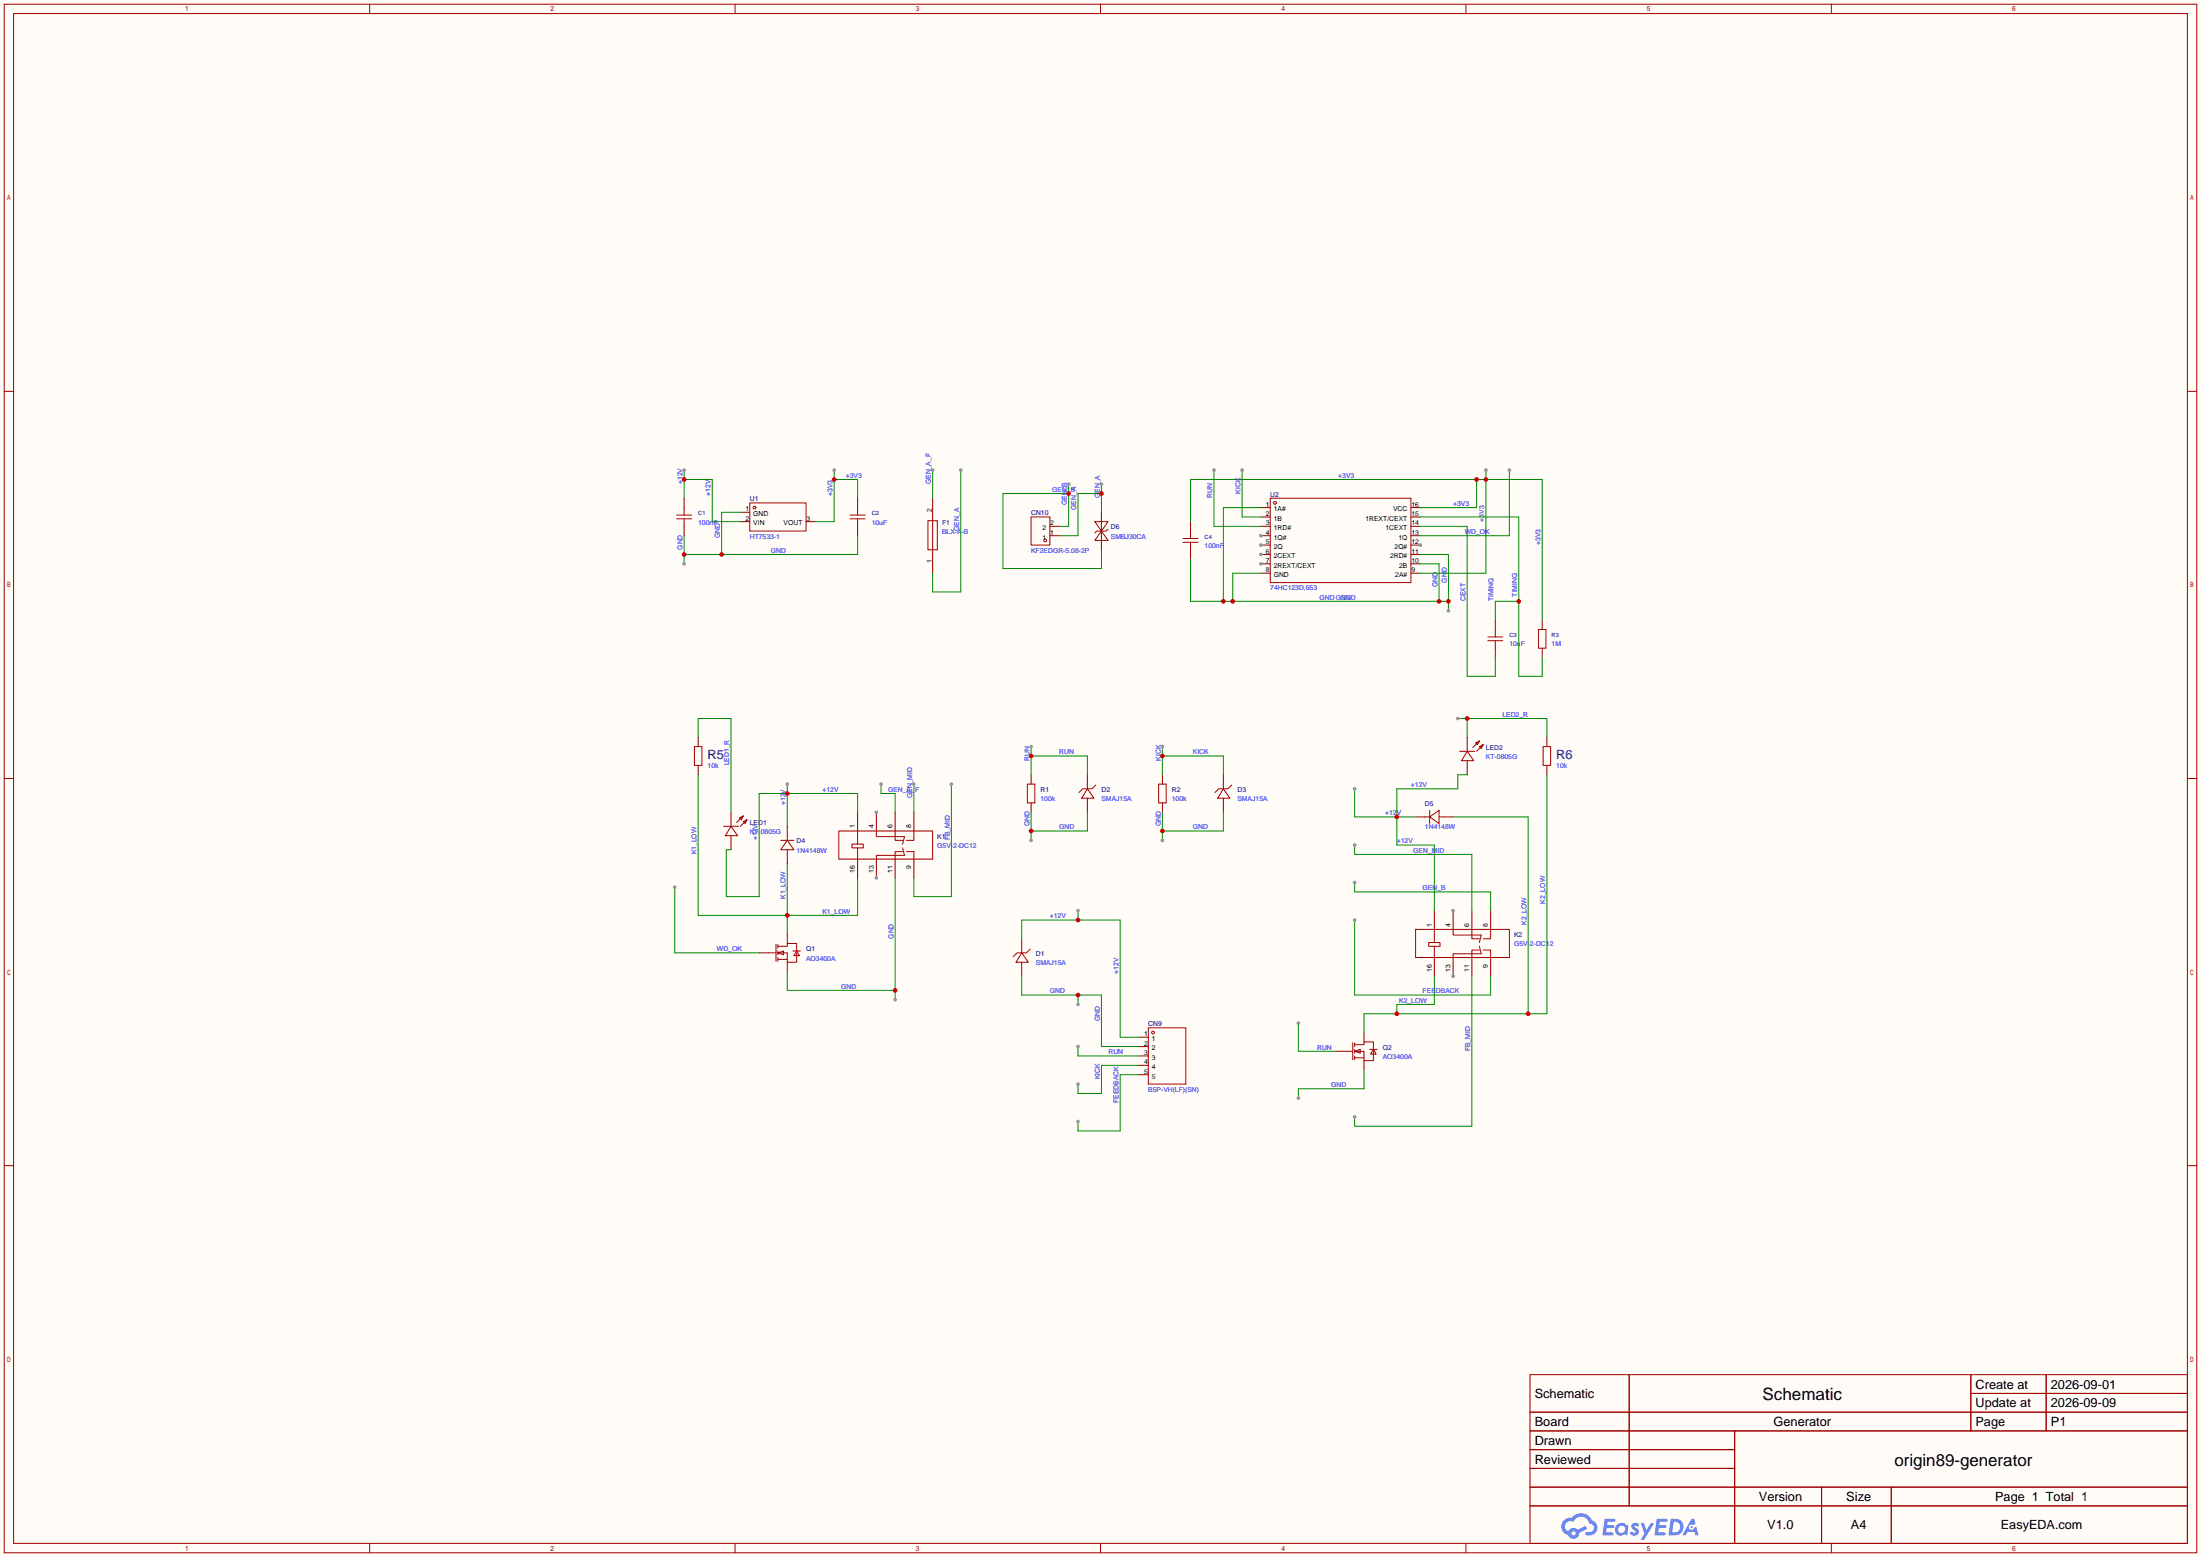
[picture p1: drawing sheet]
<svg xmlns="http://www.w3.org/2000/svg" width="596mm" height="422mm" viewBox="0 0 596 422" stroke-linecap="round" stroke-linejoin="round" font-family="sans-serif">
<path d="M0 0h596.1v421.9h-596.1z" fill="#fffcf7"/>
<g fill="none" stroke="#a10000" stroke-width=".27">
<path d="M1.1 1.1h593.9v419.7h-593.9zM3.7 3.7h588.8v414.5h-588.8zM100.1 1.1v2.6M199.1 1.1v2.6M298.1 1.1v2.6M397 1.1v2.6M496 1.1v2.6M1.1 106h2.6M592.5 106h2.5M1.1 210.9h2.6M592.5 210.9h2.5M1.1 315.8h2.6"/>
<path d="M592.5 315.8h2.5M414.4 372.5h178.1v45.7h-178.1zM441.3 372.5v35.6M533.8 372.5v15.2M533.8 377.6h58.7M554.2 372.5v15.2M414.4 382.7h178.1M414.4 387.7h178.1M414.4 392.8h55.4M414.4 397.9h55.4M469.8 387.7v30.5M100.1 418.2v2.6"/>
<path d="M199.1 418.2v2.6M298.1 418.2v2.6M397 418.2v2.6M414.4 403h178.1M414.4 408.1h178.1M493.4 403v15.2M496 418.2v2.6M512.2 403v15.2"/>
</g>
<g fill="#5487ff">
<path d="M442.1 412.9a1.3 1.3 0 0 1 1.9 .3l-.4 .6a.47 .47 0 0 0-.4-.5 .47 .47 0 0 0-.5 .3l.1 .2a1.28 1.28 0 0 1 .8 2 1.53 1.53 0 0 1-2.2-.3l.5-.6 .8 .5a.31 .31 0 0 0 .4-.3 .31 .31 0 0 0-.3-.4 1.12 1.12 0 0 1-.7-1.8z"/>
<path d="M444.4 412.7h.9l.6 2 1.2-2h.9l-2.7 4.5h-.9l1-1.6z"/>
<path d="M434.6 411.5h2.6a.4 .4 0 0 1 .4 .4 .4 .4 0 0 1-.4 .4h-1.8l-.1 1h1.6l.4 .4-.5 .4h-1.6l-.2 1.1 1.8 .1 .2 .5-.4 .2h-2.6z"/>
<path d="M448.7 411.5h2.6a.4 .4 0 0 1 .4 .4 .4 .4 0 0 1-.4 .4h-1.8l-.1 1h1.6l.4 .4-.4 .4h-1.7l-.2 1.1 1.8 .1 .2 .5-.4 .2h-2.6z"/>
<path d="M458.1 411.6h.8l.3 1.3-.6 .3a.75 .75 0 0 0-1.1 .3 .75 .75 0 0 0 .5 1.1 .75 .75 0 0 0 .9-.7l.5-.3 .6 2.4h-.8l-.3-.9h-1.8l-.5 .9h-1z"/>
<path d="M452.5 411.5l-.6 4.5h1.5a2.27 2.27 0 0 0 2.6-2.3 2.27 2.27 0 0 0-2.7-2.2zM453.3 412.3a1.5 1.5 0 0 1 1.8 1.6 1.5 1.5 0 0 1-1.9 1.3h-.3z"/>
<path d="M438 413.2a1.6 1.6 0 0 0-.4 2.3 1.6 1.6 0 0 0 2.4 .2l.7 .3 .3-2.5-.1-.2-.5-.1a1.58 1.58 0 0 0-2.4 0zM438.6 413.7a.99 .99 0 0 1 1.6 .6 .99 .99 0 0 1-1.3 1.1 .98 .98 0 0 1-.3-1.7z"/>
<path d="M423.6 411.9a2.37 2.37 0 0 0 1.1 4.1 1.54 1.54 0 0 0 1.8 .9 1.54 1.54 0 0 0 1.2-1.5l2.2-1.1-.5-.8-2 1a1.57 1.57 0 0 0-2.7 .5 1.5 1.5 0 0 1-.7-2.1 1.5 1.5 0 0 1 2.2-.5 2.27 2.27 0 0 1 2.3-1.4 2.27 2.27 0 0 1 2 1.8 1.23 1.23 0 0 1 1.2 1.6 1.23 1.23 0 0 1-1.8 .7 .47 .47 0 0 0-.5 .4 .47 .47 0 0 0 .4 .5 2.14 2.14 0 0 0 2.7-1.3 2.14 2.14 0 0 0-1.3-2.7 3.2 3.2 0 0 0-5.5-.7l-1.1 .1zM425.6 415.5a.6 .6 0 0 1 1.2 0 .6 .6 0 0 1-1.2 0z"/>
<circle cx="458.2" cy="413.8" r=".28"/>
</g>
<g fill="none" stroke="#870000" stroke-width=".27">
<path d="M185.3 135v2.5M200.5 138.8h2.6M232.3 135v2.5M341.5 137.5h2.5M185.3 142.6v2.6M200.5 141.4h2.6M218.3 141.4h2.6M232.3 142.6v2.6M341.5 140.1h2.5M341.5 142.6h2.5M341.5 145.2h2.5M279.3 209.9v2.6"/>
<path d="M279.3 217.6v2.5M294.5 209.9v3.8M294.5 216.3v3.8M314.8 209.9v2.6M314.8 217.6v2.5M331.3 209.9v3.8M331.3 216.3v3.8M276.7 254.4v3.8M276.7 260.7v3.8M308.5 281.1h2.5M308.5 283.6h2.5M308.5 286.1h2.5"/>
<path d="M308.5 288.7h2.5M308.5 291.2h2.5"/>
</g>
<g fill="none" stroke="#a10000" stroke-width=".27">
<path d="M183.3 139.6h4M185.3 137.5v2.1M203.1 136.3h15.2v7.6h-15.2zM230.3 139.6h4M232.3 137.5v2.1M344 135h38.1v22.9h-38.1zM183.3 140.6h4M185.3 140.6v2M230.3 140.6h4M232.3 140.6v2M278.3 212.5h2v5.1h-2zM294.5 213.7l1.8 2.6h-3.3z"/>
<path d="M296.8 212.7l-1 1h-2.6l-1 1.1M313.8 212.5h2v5.1h-2zM331.3 213.7l1.8 2.6h-3.3zM333.6 212.7l-1 1h-2.5l-1 1.1M276.7 258.2l1.8 2.5h-3.3zM279 257.2l-1 1h-2.5l-1.1 1M311 278.5h10.2v15.3h-10.2z"/>
<circle cx="204.3" cy="137.5" r=".38"/>
<circle cx="345.3" cy="136.3" r=".38"/>
<circle cx="312.3" cy="279.8" r=".38"/>
</g>
<circle cx="341.5" cy="145.2" r=".51" fill="#999"/>
<path d="M341.5 147.7h2.5" fill="none" stroke="#870000" stroke-width=".27"/>
<circle cx="341.5" cy="147.7" r=".51" fill="#999"/>
<path d="M341.5 150.2h2.5" fill="none" stroke="#870000" stroke-width=".27"/>
<circle cx="341.5" cy="150.2" r=".51" fill="#999"/>
<path d="M341.5 152.8h2.5" fill="none" stroke="#870000" stroke-width=".27"/>
<circle cx="341.5" cy="152.8" r=".51" fill="#999"/>
<path d="M341.5 155.3h2.5M382.1 155.3h2.6M382.1 152.8h2.6M382.1 150.2h2.6M382.1 147.7h2.6" fill="none" stroke="#870000" stroke-width=".27"/>
<circle cx="384.7" cy="147.7" r=".51" fill="#999"/>
<g fill="none" stroke="#870000" stroke-width=".27">
<path d="M382.1 137.5h2.6M322.5 141.4v2.5M322.5 149v2.5M382.1 145.2h2.6M382.1 142.6h2.6M382.1 140.1h2.6M405 168v2.6M405 175.6v2.6M417.7 168v2.6M417.7 175.6v2.6M213.2 223.9v2.5M213.2 231.5v2.6"/>
<path d="M232.3 220.1v5.1M237.4 220.1v5.1M205.6 258.2h2.6M213.2 253.1v2.6M213.2 260.7v2.6"/>
</g>
<g fill="none" stroke="#a10000" stroke-width=".27">
<path d="M320.4 145.9h4.1M320.4 146.9h4.1M322.5 143.9v2M322.5 146.9v2.1M403 173.6h4M403 172.6h4M405 170.6v2M405 173.6v2M416.7 170.6h2v5h-2zM211.5 227.7h3.5M213.2 227.7l1.8 2.6h-3.5zM213.2 226.4v1.3"/>
<path d="M213.2 230.3v1.2M227.2 225.2h25.4v7.6h-25.4zM208.2 258.2h2M210.2 255.9v4.6M210.7 258.2h2.5v2.5h2.6v-2.5M210.7 256.4h2.5v-.7h2.6v2M210.7 258.2l1.5-.5v1zM210.7 255.9v1M210.7 257.7v1M210.7 259.5v1M210.7 260h2.5M214.8 257.7h2"/>
<path d="M215.8 257.7l.7 1.3h-1.5z"/>
</g>
<circle cx="237.4" cy="220.1" r=".51" fill="#999"/>
<path d="M237.4 232.8v5.1M242.4 220.1v5.1M242.4 232.8v5.1M247.5 220.1v5.1M247.5 232.8v5.1" fill="none" stroke="#870000" stroke-width=".27"/>
<circle cx="237.4" cy="237.9" r=".51" fill="#999"/>
<g fill="none" stroke="#870000" stroke-width=".27">
<path d="M189.1 199.8v2.5M397.4 199.8v3.8M189.1 207.4v2.5M397.4 206.1v3.8M198 220.1v3.8M198 226.4v3.9M232.3 232.8v5.1M383.4 221.4h2.6M391 221.4h2.6M388.5 246.8v5M393.6 246.8v5M369.4 279.8v2.5"/>
<path d="M361.8 284.9h2.6M369.4 287.4v2.5"/>
</g>
<g fill="none" stroke="#a10000" stroke-width=".27">
<path d="M188.1 202.3h2v5.1h-2zM387.2 219.6v3.5M395.4 203.6h4M397.4 203.6l1.8 2.5h-3.3zM399.7 201.3l1-.5-.5 1zM400.7 202.3l1-.5-.5 1zM400.7 200.8l-1.8 1.8M401.7 201.8l-1.8 1.8M196 223.9h4M198 223.9l1.8 2.5h-3.3zM200.3 221.6l1-.5-.5 1zM201.3 222.6l1-.5-.5 1z"/>
<path d="M201.3 221.1l-1.8 1.8M202.3 222.1l-1.8 1.8M232.3 225.2v3.5h-1.5v1h1.5v3.1M232.3 228.7h1.5v1h-1.5M237.4 225.2v1.5h7.6l-.5 2M242.4 225.2v2.5h2.1M244.5 230.8h-2.1v2M244.5 229.7l.5 2.1h-7.6v1M245.5 230.8h2v2M247.5 225.2v2.5h-2M386 221.4h1.2M387.2 221.4l2.6-1.8v3.5z"/>
<path d="M389.8 221.4h1.2M383.4 251.8h25.4v7.7h-25.4zM364.4 284.9h2M366.4 282.6v4.5M366.9 284.9h2.5v2.5h2.6v-2.5M366.9 283.1h2.5v-.8h2.6v2.1M366.9 284.9l1.5-.5v1zM366.9 282.6v1M366.9 284.4v1M366.9 286.1v1M366.9 286.6h2.5M371 284.4h2"/>
<path d="M372 284.4l.7 1.2h-1.5z"/>
</g>
<circle cx="393.6" cy="246.8" r=".51" fill="#999"/>
<path d="M393.6 259.5v5M398.7 246.8v5M398.7 259.5v5M403.7 246.8v5M403.7 259.5v5" fill="none" stroke="#870000" stroke-width=".27"/>
<circle cx="393.6" cy="264.5" r=".51" fill="#999"/>
<path d="M252.6 135v5.1M298.3 138.8v10.2M252.6 150.2v5.1M284.4 145.2h2.5M284.4 142.6h2.5M419 199.8v2.5M419 207.4v2.5M388.5 259.5v5" fill="none" stroke="#870000" stroke-width=".27"/>
<g fill="none" stroke="#a10000" stroke-width=".27">
<path d="M251.3 141.1h2.6v7.9h-2.6zM252.6 140.1v10.1M279.3 140.1h5.1v7.6h-5.1zM296.5 141.4h3.6l-1.8 2.5zM298.3 143.9l1.8 2.5h-3.6zM300.1 143.4l-.5 .5h-2.5l-.6 .5M418 202.3h2v5.1h-2zM388.5 251.8v3.6h-1.5v1h1.5v3.1M388.5 255.4h1.5v1h-1.5M393.6 251.8v1.6h7.6l-.5 2M398.7 251.8v2.6h2M400.7 257.4h-2v2.1"/>
<path d="M400.7 256.4l.5 2h-7.6v1.1M401.7 257.4h2v2.1M403.7 251.8v2.6h-2"/>
<circle cx="283.1" cy="146.4" r=".38"/>
</g>
<path d="M276.7 254.4v-5.1h26.7v31.8h5.1M292 246.8v2.5" fill="none" stroke="#008700" stroke-width=".27"/>
<circle cx="292" cy="249.3" r=".63" fill="#c00"/>
<circle cx="292" cy="246.8" r=".51" fill="#999"/>
<path d="M276.7 264.5v5.1h21.6v14h10.2M292 269.6v2.6" fill="none" stroke="#008700" stroke-width=".27"/>
<circle cx="292" cy="269.6" r=".63" fill="#c00"/>
<circle cx="292" cy="272.2" r=".51" fill="#999"/>
<path d="M279.3 220.1v7.6M294.5 220.1v5.1h-15.2" fill="none" stroke="#008700" stroke-width=".27"/>
<circle cx="279.3" cy="225.2" r=".63" fill="#c00"/>
<circle cx="279.3" cy="227.7" r=".51" fill="#999"/>
<path d="M314.8 220.1v7.6M331.3 220.1v5.1h-16.5" fill="none" stroke="#008700" stroke-width=".27"/>
<circle cx="314.8" cy="225.2" r=".63" fill="#c00"/>
<circle cx="314.8" cy="227.7" r=".51" fill="#999"/>
<path d="M200.5 138.8h-5v11.4M185.3 145.2v7.6M232.3 145.2v5h-47" fill="none" stroke="#008700" stroke-width=".27"/>
<g fill="#c00">
<circle cx="185.3" cy="150.2" r=".63"/>
<circle cx="195.5" cy="150.2" r=".63"/>
</g>
<circle cx="185.3" cy="152.8" r=".51" fill="#999"/>
<path d="M185.3 127.4v7.6M185.3 129.9h7.6v11.5h7.6" fill="none" stroke="#008700" stroke-width=".27"/>
<circle cx="185.3" cy="129.9" r=".63" fill="#c00"/>
<circle cx="185.3" cy="127.4" r=".51" fill="#999"/>
<path d="M225.9 127.4v14h-5M225.9 129.9h6.4v5.1" fill="none" stroke="#008700" stroke-width=".27"/>
<circle cx="225.9" cy="129.9" r=".63" fill="#c00"/>
<circle cx="225.9" cy="127.4" r=".51" fill="#999"/>
<path d="M341.5 137.5h-10.2v25.4M322.5 151.5v11.4h69.8M341.5 155.3h-7.6v7.6M384.7 152.8h5.1v10.1M384.7 150.2h7.6v15.3" fill="none" stroke="#008700" stroke-width=".27"/>
<g fill="#c00">
<circle cx="331.3" cy="162.9" r=".63"/>
<circle cx="333.9" cy="162.9" r=".63"/>
<circle cx="389.8" cy="162.9" r=".63"/>
<circle cx="392.3" cy="162.9" r=".63"/>
</g>
<circle cx="392.3" cy="165.5" r=".51" fill="#999"/>
<path d="M399.9 129.9v7.6h-15.2M402.5 127.4v27.9h-17.8M322.5 141.4v-11.5h95.2v38.1" fill="none" stroke="#008700" stroke-width=".27"/>
<g fill="#c00">
<circle cx="402.5" cy="129.9" r=".63"/>
<circle cx="399.9" cy="129.9" r=".63"/>
</g>
<circle cx="402.5" cy="127.4" r=".51" fill="#999"/>
<path d="M384.7 142.6h12.7v40.7h7.6v-5.1M384.7 140.1h26.7v43.2h6.3v-5.1M411.4 162.9h-6.4v5.1" fill="none" stroke="#008700" stroke-width=".27"/>
<circle cx="411.4" cy="162.9" r=".63" fill="#c00"/>
<path d="M242.4 237.9v33M213.2 263.3v5.1h29.2" fill="none" stroke="#008700" stroke-width=".27"/>
<circle cx="242.4" cy="268.4" r=".63" fill="#c00"/>
<circle cx="242.4" cy="270.9" r=".51" fill="#999"/>
<path d="M189.1 209.9v38.1h43.2v-10.1M213.2 234.1v19" fill="none" stroke="#008700" stroke-width=".27"/>
<circle cx="213.2" cy="248" r=".63" fill="#c00"/>
<path d="M213.2 212.5v11.4M232.3 220.1v-5.1h-26.7v28h-8.9v-12.7h1.3" fill="none" stroke="#008700" stroke-width=".27"/>
<circle cx="213.2" cy="215" r=".63" fill="#c00"/>
<circle cx="213.2" cy="212.5" r=".51" fill="#999"/>
<path d="M189.1 199.8v-5.1h8.9v25.4M369.4 289.9v5.1h-17.7v2.6" fill="none" stroke="#008700" stroke-width=".27"/>
<circle cx="351.7" cy="297.6" r=".51" fill="#999"/>
<path d="M419 209.9v64.8h-49.6v5.1M393.6 221.4h20.3v53.3M388.5 264.5v7.7h-10.2v2.5" fill="none" stroke="#008700" stroke-width=".27"/>
<g fill="#c00">
<circle cx="413.9" cy="274.7" r=".63"/>
<circle cx="378.3" cy="274.7" r=".63"/>
</g>
<path d="M366.9 213.7v7.7h16.5M397.4 209.9h-2.6v3.8h-16.5v15.3h10.2v17.8" fill="none" stroke="#008700" stroke-width=".27"/>
<circle cx="378.3" cy="221.4" r=".63" fill="#c00"/>
<circle cx="366.9" cy="213.7" r=".51" fill="#999"/>
<path d="M394.8 194.7h24.2v5.1M397.4 194.7v5.1" fill="none" stroke="#008700" stroke-width=".27"/>
<circle cx="397.4" cy="194.7" r=".63" fill="#c00"/>
<circle cx="394.8" cy="194.7" r=".51" fill="#999"/>
<path d="M279.3 202.3v7.6M279.3 204.9h15.2v5" fill="none" stroke="#008700" stroke-width=".27"/>
<circle cx="279.3" cy="204.9" r=".63" fill="#c00"/>
<circle cx="279.3" cy="202.3" r=".51" fill="#999"/>
<path d="M314.8 202.3v7.6M314.8 204.9h16.5v5" fill="none" stroke="#008700" stroke-width=".27"/>
<circle cx="314.8" cy="204.9" r=".63" fill="#c00"/>
<circle cx="314.8" cy="202.3" r=".51" fill="#999"/>
<path d="M292 283.6v2.5h16.5" fill="none" stroke="#008700" stroke-width=".27"/>
<circle cx="292" cy="283.6" r=".51" fill="#999"/>
<path d="M308.5 288.7h-10.2v7.6h-6.3v-2.5" fill="none" stroke="#008700" stroke-width=".27"/>
<circle cx="292" cy="293.8" r=".51" fill="#999"/>
<path d="M308.5 291.2h-5.1v15.3h-11.4v-2.6" fill="none" stroke="#008700" stroke-width=".27"/>
<circle cx="292" cy="303.9" r=".51" fill="#999"/>
<path d="M328.8 127.4v15.2h12.7" fill="none" stroke="#008700" stroke-width=".27"/>
<circle cx="328.8" cy="127.4" r=".51" fill="#999"/>
<path d="M336.4 127.4v12.7h5.1" fill="none" stroke="#008700" stroke-width=".27"/>
<circle cx="336.4" cy="127.4" r=".51" fill="#999"/>
<path d="M408.8 127.4v17.8h-24.1" fill="none" stroke="#008700" stroke-width=".27"/>
<circle cx="408.8" cy="127.4" r=".51" fill="#999"/>
<path d="M182.8 240.4v17.8h22.8" fill="none" stroke="#008700" stroke-width=".27"/>
<circle cx="182.8" cy="240.4" r=".51" fill="#999"/>
<path d="M238.6 212.5v2.5h3.8v5.1" fill="none" stroke="#008700" stroke-width=".27"/>
<circle cx="238.6" cy="212.5" r=".51" fill="#999"/>
<path d="M247.5 212.5v7.6" fill="none" stroke="#008700" stroke-width=".27"/>
<circle cx="247.5" cy="212.5" r=".51" fill="#999"/>
<path d="M257.7 212.5v30.5h-10.2v-5.1" fill="none" stroke="#008700" stroke-width=".27"/>
<circle cx="257.7" cy="212.5" r=".51" fill="#999"/>
<path d="M351.7 277.2v7.7h10.1" fill="none" stroke="#008700" stroke-width=".27"/>
<circle cx="351.7" cy="277.2" r=".51" fill="#999"/>
<path d="M366.9 249.3v20.3h36.8v-5.1" fill="none" stroke="#008700" stroke-width=".27"/>
<circle cx="366.9" cy="249.3" r=".51" fill="#999"/>
<path d="M366.9 229v2.5h31.8v15.3" fill="none" stroke="#008700" stroke-width=".27"/>
<circle cx="366.9" cy="229" r=".51" fill="#999"/>
<path d="M398.7 264.5v40.7h-31.8v-2.6" fill="none" stroke="#008700" stroke-width=".27"/>
<circle cx="366.9" cy="302.6" r=".51" fill="#999"/>
<path d="M366.9 239.1v2.6h36.8v5.1" fill="none" stroke="#008700" stroke-width=".27"/>
<circle cx="366.9" cy="239.1" r=".51" fill="#999"/>
<path d="M289.4 131.2v11.4h-2.5M289.4 133.7h-17.7v20.4h26.6v-5.1" fill="none" stroke="#008700" stroke-width=".27"/>
<circle cx="289.4" cy="133.7" r=".63" fill="#c00"/>
<circle cx="289.4" cy="131.2" r=".51" fill="#999"/>
<path d="M298.3 131.2v7.6M298.3 133.7h-6.3v11.5h-5.1" fill="none" stroke="#008700" stroke-width=".27"/>
<circle cx="298.3" cy="133.7" r=".63" fill="#c00"/>
<circle cx="298.3" cy="131.2" r=".51" fill="#999"/>
<path d="M252.6 127.4v7.6" fill="none" stroke="#008700" stroke-width=".27"/>
<circle cx="252.6" cy="127.4" r=".51" fill="#999"/>
<path d="M260.2 127.4v33h-7.6v-5.1" fill="none" stroke="#008700" stroke-width=".27"/>
<circle cx="260.2" cy="127.4" r=".51" fill="#999"/>
<g font-size="4.6">
<text x="477.4" y="379.4">Schematic</text>
<text x="513.1" y="397.2">origin89-generator</text>
</g>
<g font-size="3.5" fill="#000080">
<text x="191.6" y="205.7">R5</text>
<text x="421.5" y="205.7">R6</text>
</g>
<g font-size="3.5">
<text x="535.1" y="376.3">Create at</text>
<text x="555.5" y="376.3">2026-09-01</text>
<text x="415.7" y="378.8">Schematic</text>
<text x="535.1" y="381.4">Update at</text>
<text x="555.5" y="381.4">2026-09-09</text>
<text x="415.7" y="386.5">Board</text>
<text x="480.4" y="386.5">Generator</text>
<text x="555.5" y="386.5">P1</text>
<text x="415.7" y="391.5">Drawn</text>
<text x="415.7" y="396.6">Reviewed</text>
<text x="476.4" y="406.8">Version</text>
<text x="500.1" y="406.8">Size</text>
<text x="478.7" y="414.4">V1.0</text>
<text x="501.3" y="414.4">A4</text>
</g>
<g font-size="3.4">
<text x="535.1" y="386.4">Page</text>
<text x="540.4" y="406.7">Page 1 Total 1</text>
<text x="541.9" y="414.4">EasyEDA.com</text>
</g>
<g font-size="1.8" fill="#00f">
<text x="184.8" y="131.2" transform="rotate(-90 184.8 131.2)">+12V</text>
<text x="229.1" y="129.5">+3V3</text>
<text x="252.1" y="131.2" transform="rotate(-90 252.1 131.2)">GEN_A_F</text>
<text x="362.5" y="129.5">+3V3</text>
<text x="192.5" y="134.4" transform="rotate(-90 192.5 134.4)">+12V</text>
<text x="225.5" y="134.4" transform="rotate(-90 225.5 134.4)">+3V3</text>
<text x="285" y="133.3">GEN_B</text>
<text x="289" y="136.9" transform="rotate(-90 289 136.9)">GEN_B</text>
<text x="297.9" y="135" transform="rotate(-90 297.9 135)">GEN_A</text>
<text x="328.3" y="135" transform="rotate(-90 328.3 135)">RUN</text>
<text x="336" y="133.7" transform="rotate(-90 336 133.7)">KICK</text>
<text x="393.6" y="137.1">+3V3</text>
<text x="189.1" y="142.2">100nF</text>
<text x="236.1" y="142.2">10uF</text>
<text x="259.8" y="143.9" transform="rotate(-90 259.8 143.9)">GEN_A</text>
<text x="291.5" y="138.2" transform="rotate(-90 291.5 138.2)">GEN_A</text>
<text x="402" y="141.4" transform="rotate(-90 402 141.4)">+3V3</text>
<text x="184.8" y="149" transform="rotate(-90 184.8 149)">GND</text>
<text x="195" y="145.8" transform="rotate(-90 195 145.8)">GND</text>
<text x="203.1" y="146">HT7533-1</text>
<text x="208.8" y="149.8">GND</text>
<text x="255.1" y="144.7">BLX-A-B</text>
<text x="279.3" y="149.8">KF2EDGR-5.08-2P</text>
<text x="300.9" y="146">SMBJ30CA</text>
<text x="326.3" y="148.5">100nF</text>
<text x="396.7" y="144.7">WD_OK</text>
<text x="417.2" y="147.7" transform="rotate(-90 417.2 147.7)">+3V3</text>
<text x="344" y="159.9">74HC123D,653</text>
<text x="389.3" y="159.1" transform="rotate(-90 389.3 159.1)">GND</text>
<text x="391.8" y="157.9" transform="rotate(-90 391.8 157.9)">GND</text>
<text x="410.9" y="161.7" transform="rotate(-90 410.9 161.7)">TIMING</text>
<text x="357.4" y="162.5">GND GND</text>
<text x="363.1" y="162.5">GND</text>
<text x="396.9" y="162.9" transform="rotate(-90 396.9 162.9)">CEXT</text>
<text x="404.5" y="162.9" transform="rotate(-90 404.5 162.9)">TIMING</text>
<text x="408.8" y="175.2">10uF</text>
<text x="420.2" y="175.2">1M</text>
<text x="406.9" y="194.2">LED2_R</text>
<text x="191.6" y="208.2">10k</text>
<text x="197.5" y="207.4" transform="rotate(-90 197.5 207.4)">LED1_R</text>
<text x="278.8" y="206.1" transform="rotate(-90 278.8 206.1)">RUN</text>
<text x="286.9" y="204.4">RUN</text>
<text x="314.4" y="206.1" transform="rotate(-90 314.4 206.1)">KICK</text>
<text x="323.1" y="204.4">KICK</text>
<text x="402.5" y="205.7">KT-0805G</text>
<text x="421.5" y="208.2">10k</text>
<text x="222.8" y="214.5">+12V</text>
<text x="240.5" y="214.5">GEN_A_F</text>
<text x="382.1" y="213.3">+12V</text>
<text x="212.8" y="218.2" transform="rotate(-90 212.8 218.2)">+12V</text>
<text x="247.1" y="216.3" transform="rotate(-90 247.1 216.3)">GEN_MID</text>
<text x="281.8" y="217.1">100k</text>
<text x="298.3" y="217.1">SMAJ15A</text>
<text x="317.4" y="217.1">100k</text>
<text x="335.2" y="217.1">SMAJ15A</text>
<text x="375.2" y="220.9">+12V</text>
<text x="203.1" y="226">KT-0805G</text>
<text x="205.2" y="227.7" transform="rotate(-90 205.2 227.7)">+12V</text>
<text x="257.2" y="227.7" transform="rotate(-90 257.2 227.7)">FB_MID</text>
<text x="278.8" y="223.9" transform="rotate(-90 278.8 223.9)">GND</text>
<text x="286.9" y="224.7">GND</text>
<text x="314.4" y="223.9" transform="rotate(-90 314.4 223.9)">GND</text>
<text x="323.1" y="224.7">GND</text>
<text x="386" y="224.7">1N4148W</text>
<text x="188.6" y="231.5" transform="rotate(-90 188.6 231.5)">K1_LOW</text>
<text x="215.8" y="231.1">1N4148W</text>
<text x="253.9" y="229.8">G5V-2-DC12</text>
<text x="378.3" y="228.5">+12V</text>
<text x="382.8" y="231.1">GEN_MID</text>
<text x="212.8" y="243.6" transform="rotate(-90 212.8 243.6)">K1_LOW</text>
<text x="385.3" y="241.2">GEN_B</text>
<text x="418.5" y="244.9" transform="rotate(-90 418.5 244.9)">K2_LOW</text>
<text x="222.8" y="247.6">K1_LOW</text>
<text x="284.4" y="248.8">+12V</text>
<text x="413.4" y="250.6" transform="rotate(-90 413.4 250.6)">K2_LOW</text>
<text x="194.2" y="257.7">WD_OK</text>
<text x="242" y="254.4" transform="rotate(-90 242 254.4)">GND</text>
<text x="410.1" y="256.5">G5V-2-DC12</text>
<text x="218.3" y="260.3">AO3400A</text>
<text x="280.5" y="261.5">SMAJ15A</text>
<text x="302.9" y="263.9" transform="rotate(-90 302.9 263.9)">+12V</text>
<text x="227.8" y="267.9">GND</text>
<text x="284.4" y="269.2">GND</text>
<text x="385.3" y="269.2">FEEDBACK</text>
<text x="379" y="271.7">K2_LOW</text>
<text x="297.9" y="276.6" transform="rotate(-90 297.9 276.6)">GND</text>
<text x="300.2" y="285.7">RUN</text>
<text x="356.7" y="284.4">RUN</text>
<text x="374.5" y="286.9">AO3400A</text>
<text x="398.2" y="284.9" transform="rotate(-90 398.2 284.9)">FB_MID</text>
<text x="297.9" y="292.5" transform="rotate(-90 297.9 292.5)">KICK</text>
<text x="302.9" y="298.8" transform="rotate(-90 302.9 298.8)">FEEDBACK</text>
<text x="311" y="295.8">B5P-VH(LF)(SN)</text>
<text x="360.6" y="294.6">GND</text>
</g>
<g font-size="1.8" fill="#000080">
<text x="203.1" y="135.8">U1</text>
<text x="344" y="134.5">U2</text>
<text x="255.1" y="142.2">F1</text>
<text x="279.3" y="139.6">CN10</text>
<text x="300.9" y="143.4">D6</text>
<text x="402.5" y="203.1">LED2</text>
<text x="281.8" y="214.5">R1</text>
<text x="298.3" y="214.5">D2</text>
<text x="317.4" y="214.5">R2</text>
<text x="335.2" y="214.5">D3</text>
<text x="386" y="218.4">D5</text>
<text x="203.1" y="223.4">LED1</text>
<text x="253.9" y="227.2">K1</text>
<text x="215.8" y="228.5">D4</text>
<text x="218.3" y="257.7">Q1</text>
<text x="410.1" y="253.9">K2</text>
<text x="280.5" y="259">D1</text>
<text x="311" y="278">CN9</text>
<text x="374.5" y="284.4">Q2</text>
</g>
<g font-size="1.8">
<text x="342.9" y="137.3">1</text>
<text x="382.3" y="137.3">16</text>
<text x="201.9" y="138.6">1</text>
<text x="201.9" y="141.1">2</text>
<text x="204" y="139.9">GND</text>
<text x="204" y="142.4">VIN</text>
<text x="212.2" y="142.4">VOUT</text>
<text x="218.4" y="141.1">3</text>
<text x="252.4" y="138.8" transform="rotate(-90 252.4 138.8)">2</text>
<text x="282.4" y="143.7">2</text>
<text x="284.5" y="142.4">2</text>
<text x="342.9" y="139.9">2</text>
<text x="342.9" y="142.4">3</text>
<text x="345" y="138.6">1A#</text>
<text x="345" y="141.1">1B</text>
<text x="345" y="143.7">1RD#</text>
<text x="369.8" y="141.1">1REXT/CEXT</text>
<text x="375.2" y="143.7">1CEXT</text>
<text x="377.3" y="138.6">VCC</text>
<text x="382.3" y="142.4">14</text>
<text x="382.3" y="139.9">15</text>
<text x="282.4" y="146.2">1</text>
<text x="284.5" y="144.9">1</text>
<text x="342.9" y="144.9">4</text>
<text x="342.9" y="147.5">5</text>
<text x="345" y="146.2">1Q#</text>
<text x="345" y="148.7">2Q</text>
<text x="377.7" y="148.7">2Q#</text>
<text x="378.7" y="146.2">1Q</text>
<text x="382.3" y="147.5">12</text>
<text x="382.3" y="144.9">13</text>
<text x="252.4" y="152.5" transform="rotate(-90 252.4 152.5)">1</text>
<text x="342.9" y="150">6</text>
<text x="342.9" y="152.6">7</text>
<text x="342.9" y="155.1">8</text>
<text x="345" y="151.3">2CEXT</text>
<text x="345" y="153.8">2REXT/CEXT</text>
<text x="376.5" y="151.3">2RD#</text>
<text x="378.9" y="153.8">2B</text>
<text x="382.3" y="155.1">9</text>
<text x="382.3" y="152.6">10</text>
<text x="382.3" y="150">11</text>
<text x="345" y="156.4">GND</text>
<text x="377.9" y="156.4">2A#</text>
<text x="231.6" y="224.4" transform="rotate(-90 231.6 224.4)">1</text>
<text x="236.6" y="224.4" transform="rotate(-90 236.6 224.4)">4</text>
<text x="241.7" y="224.4" transform="rotate(-90 241.7 224.4)">6</text>
<text x="246.8" y="224.4" transform="rotate(-90 246.8 224.4)">8</text>
<text x="231.6" y="236.6" transform="rotate(-90 231.6 236.6)">16</text>
<text x="236.6" y="236.6" transform="rotate(-90 236.6 236.6)">13</text>
<text x="241.7" y="236.6" transform="rotate(-90 241.7 236.6)">11</text>
<text x="246.8" y="235.6" transform="rotate(-90 246.8 235.6)">9</text>
<text x="387.8" y="251.1" transform="rotate(-90 387.8 251.1)">1</text>
<text x="392.9" y="251.1" transform="rotate(-90 392.9 251.1)">4</text>
<text x="397.9" y="251.1" transform="rotate(-90 397.9 251.1)">6</text>
<text x="403" y="251.1" transform="rotate(-90 403 251.1)">8</text>
<text x="387.8" y="263.3" transform="rotate(-90 387.8 263.3)">16</text>
<text x="392.9" y="263.3" transform="rotate(-90 392.9 263.3)">13</text>
<text x="397.9" y="263.3" transform="rotate(-90 397.9 263.3)">11</text>
<text x="403" y="262.2" transform="rotate(-90 403 262.2)">9</text>
<text x="309.9" y="280.8">1</text>
<text x="309.9" y="283.4">2</text>
<text x="309.9" y="285.9">3</text>
<text x="312" y="282.1">1</text>
<text x="312" y="284.6">2</text>
<text x="312" y="287.2">3</text>
<text x="309.9" y="288.4">4</text>
<text x="309.9" y="291">5</text>
<text x="312" y="289.7">4</text>
<text x="312" y="292.3">5</text>
</g>
<g font-size="1.6" fill="#000080">
<text x="189.1" y="139.6">C1</text>
<text x="236.1" y="139.6">C2</text>
<text x="326.3" y="146">C4</text>
<text x="408.8" y="172.6">C3</text>
<text x="420.2" y="172.6">R3</text>
</g>
</svg>
